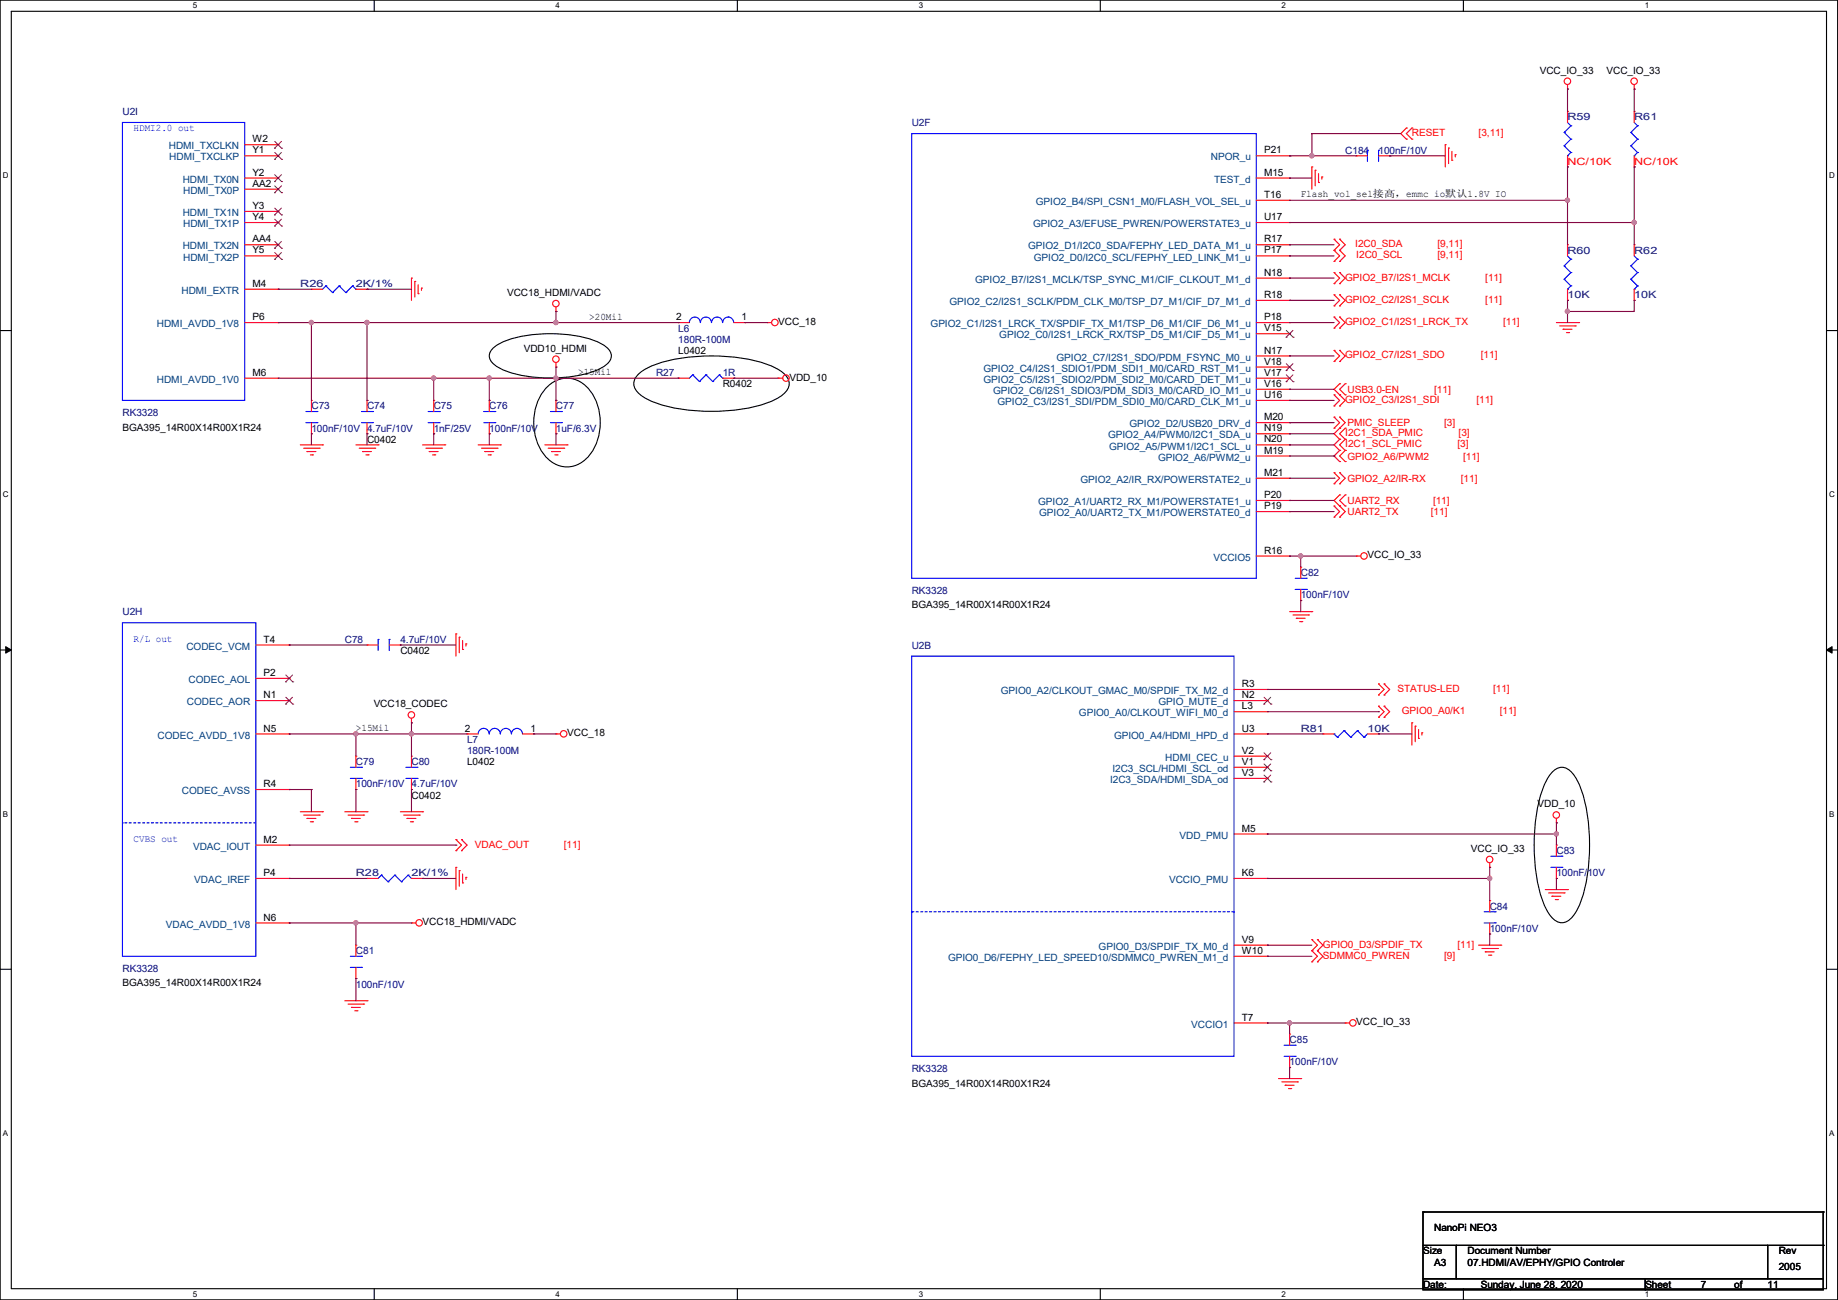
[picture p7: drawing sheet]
<svg xmlns="http://www.w3.org/2000/svg" width="420mm" height="297mm" viewBox="0 0 420 297" stroke-linecap="round" stroke-linejoin="round" font-family="sans-serif">
<path d="M0 0h419.9v297h-419.9zM2.6 2.6h414.8v291.8h-414.8z" fill="none" stroke="#000" stroke-width=".25"/>
<g fill="#fff">
<path d="M44 .3h1v2h-1z"/>
<path d="M44 294.7h1v2h-1z"/>
</g>
<path d="M85.5 0v2.6M85.5 294.4v2.6" fill="none" stroke="#000" stroke-width=".25"/>
<g fill="#fff">
<path d="M127 .3h.9v2h-.9z"/>
<path d="M127 294.7h.9v2h-.9z"/>
</g>
<path d="M168.5 0v2.6M168.5 294.4v2.6" fill="none" stroke="#000" stroke-width=".25"/>
<g fill="#fff">
<path d="M209.9 .3h1v2h-1z"/>
<path d="M209.9 294.7h1v2h-1z"/>
</g>
<path d="M251.4 0v2.6M251.4 294.4v2.6" fill="none" stroke="#000" stroke-width=".25"/>
<g fill="#fff">
<path d="M292.9 .3h.9v2h-.9z"/>
<path d="M292.9 294.7h.9v2h-.9z"/>
</g>
<path d="M334.4 0v2.6M334.4 294.4v2.6" fill="none" stroke="#000" stroke-width=".25"/>
<g fill="#fff">
<path d="M375.8 .3h1v2h-1z"/>
<path d="M375.8 294.7h1v2h-1z"/>
<path d="M.7 39h1.2v2h-1.2z"/>
<path d="M418 39h1.3v2h-1.3z"/>
<path d="M.7 112h1.2v2h-1.2z"/>
<path d="M418 112h1.3v2h-1.3z"/>
</g>
<path d="M0 75.5h2.6M417.4 75.5h2.5" fill="none" stroke="#000" stroke-width=".25"/>
<g fill="#fff">
<path d="M.7 185h1.2v1.9h-1.2z"/>
<path d="M418 185h1.2v1.9h-1.2z"/>
</g>
<path d="M0 148.5h2.6M417.4 148.5h2.5" fill="none" stroke="#000" stroke-width=".25"/>
<path d="M1.3 147.7l1.3 .8-1.3 .7zM417.4 148.5l1.2-.8v1.5z" fill="#000" stroke="#000" stroke-width=".23"/>
<g fill="#fff">
<path d="M.7 257.9h1.2v2h-1.2z"/>
<path d="M418 257.9h1.2v2h-1.2z"/>
</g>
<g fill="none" stroke="#000" stroke-width=".25">
<path d="M112.7 79.5a17.6 17.6 0 0 1 9.6-3.1 29.7 29.7 0 0 1 14.9 2 4 4 0 0 1 2.5 2.9 3.5 3.5 0 0 1-2.5 2.9 31.7 31.7 0 0 1-19.4 1.3 9.9 9.9 0 0 1-5.6-3 2.16 2.16 0 0 1 .5-3zM124.9 88.5a6.3 6.3 0 0 1 10 .9 12.5 12.5 0 0 1-.7 15.2 6.3 6.3 0 0 1-10-.9 12.5 12.5 0 0 1 .7-15.2zM145.9 85.5a20 20 0 0 1 10.7-3.8 41.7 41.7 0 0 1 19.8 2 6.9 6.9 0 0 1 3.8 3.2 3.1 3.1 0 0 1-1.7 3.5 25.3 25.3 0 0 1-11.8 3.4 39.8 39.8 0 0 1-18-2.2 6.9 6.9 0 0 1-3.8-3.2 2.75 2.75 0 0 1 1-2.9zM354.8 176.3a2.72 2.72 0 0 1 4.2 0 19.9 19.9 0 0 1 3.9 10.8 41.7 41.7 0 0 1-2 19.8 6.9 6.9 0 0 1-3.3 3.8 3.1 3.1 0 0 1-3.5-1.7 25.3 25.3 0 0 1-3.4-11.9 39.8 39.8 0 0 1 2.2-17.9l1.2-2.1zM0 221.4h2.6M417.4 221.4h2.5M325.2 276.9h.1M325.2 276.9v7.6M325.2 276.9h91.4M416.6 276.9h.1M416.6 276.9v7.6M325.2 284.5h7.6v7.6h-7.6z"/>
<path d="M325.2 292.1h50.8v2.6h-50.8zM332.8 284.5h71.1v7.6h-71.1zM376 292.1h40.6v2.6h-40.6zM403.9 284.5h12.7v7.6h-12.7zM416.6 284.5h.1"/>
</g>
<g fill="none" stroke="#f00" stroke-width=".25">
<path d="M358.2 19.3v1.1M373.4 19.3v1.1M55.9 33.1h7.6M55.9 35.6h7.6M63.5 33.1h.1M63.5 35.6h.1M287.1 35.6h7.6M294.7 35.6h.1M299.8 38.1h.1M299.8 38.1v5.1M300.5 38.9h.1M300.5 38.9v3.6"/>
<path d="M301.3 39.7v2M309.9 35.6h.1M309.9 35.6h2.6M315 35.6h2.5M317.5 35.6h.1M321.4 29.3h.1M321.4 31.8h.1M321.4 29.3l-1.3 1.2 1.3 1.3M322.6 31.8h.1M322.6 29.3h.1M322.6 29.3l-1.2 1.2 1.2 1.3M330.2 33.1h.1"/>
<path d="M330.2 33.1v5M331 33.8h.1M331 33.8v3.6M331.8 36.6h.1M331.8 34.6v2M332.5 35.3h.1M332.5 35.3v.6M358.2 20.4h.1M358.2 25.4h.1M358.2 38.1h.1M358.2 25.4v2.6M358.2 35.6v2.5"/>
<path d="M373.4 20.4h.1M373.4 25.4h.1M373.4 38.1h.1M373.4 25.4v2.6M373.4 35.6v2.5M55.9 40.7h7.6M55.9 43.2h7.6M55.9 48.3h7.6M55.9 50.8h7.6M55.9 55.9h7.6M55.9 58.5h7.6M63.5 40.7h.1"/>
<path d="M63.5 43.2h.1M63.5 48.3h.1M63.5 50.8h.1M63.5 55.9h.1M63.5 58.5h.1M287.1 40.7h7.6M287.1 50.8h7.6M287.1 55.9h7.6M287.1 58.5h7.6M287.1 45.8h7.6M294.7 55.9h.1M294.7 58.5h.1"/>
<path d="M294.7 50.8h.1M294.7 45.8h.1M294.7 40.7h.1M301.3 41.7h.1M302 40.4h.1M302 40.4v.5M304.8 59.7h.1M304.8 57.2h.1M304.8 54.7h.1M304.8 57.2l1.3 1.3-1.3 1.2M304.8 54.7l1.3 1.2-1.3 1.3M306.1 59.7h.1"/>
<path d="M306.1 57.2h.1M306.1 54.7h.1M306.1 57.2l1.3 1.3-1.3 1.2M306.1 54.7l1.3 1.2-1.3 1.3M358.2 55.9h.1M358.2 55.9v2.6M373.4 55.9h.1M373.4 55.9v2.6M55.9 73.7h7.6M55.9 66.1h7.6M63.5 66.1h.1M63.5 73.7h.1"/>
<path d="M71.2 66.1h.1M71.2 66.1h2.5M81.3 66.1h2.6M83.9 66.1h.1M94 63.5h.1M94 63.5v5.1M94.8 64.3h.1M94.8 64.3v3.6M95.5 67.1h.1M95.5 65.1v2M96.3 65.8h.1M96.3 65.8v.5"/>
<path d="M127 71.2h.1M127 70.1v1.1M155 73.7h.1M155 73.7h2.5M167.7 73.7h2.5M170.2 73.7h.1M175.3 73.7h.1M175.3 73.7h1M287.1 73.7h7.6M287.1 68.6h7.6M287.1 76.2h7.6M287.1 63.5h7.6"/>
<path d="M294.7 68.6h.1M294.7 76.2h.1M294.7 73.7h.1M294.7 63.5h.1M304.8 64.8h.1M304.8 62.3h.1M304.8 69.9h.1M304.8 67.4h.1M304.8 75h.1M304.8 72.4h.1M304.8 62.3l1.3 1.2-1.3 1.3M304.8 67.4l1.3 1.2-1.3 1.3"/>
<path d="M304.8 72.4l1.3 1.3-1.3 1.3M306.1 64.8h.1M306.1 62.3h.1M306.1 69.9h.1M306.1 67.4h.1M306.1 75h.1M306.1 72.4h.1M306.1 62.3l1.3 1.2-1.3 1.3M306.1 67.4l1.3 1.2-1.3 1.3M306.1 72.4l1.3 1.3-1.3 1.3M355.6 73.7h5.1M356.4 74.5h3.6"/>
<path d="M357.2 75.2h.1M357.2 75.2h2M357.9 76h.5M358.2 68.6h.1M358.2 66.1v2.5M358.4 76h.1M360 74.5h.1M360.7 73.7h.1M373.4 68.6h.1M373.4 66.1v2.5M55.9 86.4h7.6M63.5 86.4h.1"/>
<path d="M71.2 99.1h.1M71.2 91.5h.1M71.2 91.5v2.5M71.2 96.6v2.5M83.9 99.1h.1M83.9 91.5h.1M83.9 91.5v2.5M83.9 96.6v2.5M99.1 99.1h.1M99.1 91.5h.1M99.1 91.5v2.5M99.1 96.6v2.5"/>
<path d="M111.8 99.1h.1M111.8 91.5h.1M111.8 91.5v2.5M111.8 96.6v2.5M127 83.9h.1M127 99.1h.1M127 91.5h.1M127 82.8v1.1M127 91.5v2.5M127 96.6v2.5M155 86.4h.1M155 86.4h2.5"/>
<path d="M165.1 86.4h2.6M167.7 86.4h.1M177.8 86.4h.1M177.8 86.4h1.1M287.1 86.4h7.6M287.1 96.6h7.6M287.1 91.5h7.6M287.1 88.9h7.6M287.1 83.9h7.6M287.1 81.3h7.6M287.1 99.1h7.6M294.7 96.6h.1"/>
<path d="M294.7 91.5h.1M294.7 88.9h.1M294.7 86.4h.1M294.7 83.9h.1M294.7 81.3h.1M294.7 99.1h.1M304.8 97.8h.1M304.8 95.3h.1M304.8 82.6h.1M304.8 80.1h.1M304.8 92.8h.1M304.8 90.2h.1"/>
<path d="M304.8 95.3l1.3 1.3-1.3 1.2M304.8 80.1l1.3 1.2-1.3 1.3M304.8 90.2l1.3 1.3-1.3 1.3M306.1 97.8h.1M306.1 95.3h.1M306.1 82.6h.1M306.1 80.1h.1M306.1 92.8h.1M306.1 90.2h.1M306.1 87.7h.1M306.1 95.3l1.3 1.3-2.6 2.5 1.3 1.3M306.1 80.1l1.3 1.2-1.3 1.3"/>
<path d="M306.1 87.7l-1.3 1.2 2.6 2.6-1.3 1.3M307.4 97.8h.1M307.4 90.2h.1M307.4 87.7h.1M307.4 97.8l-1.3 1.3 1.3 1.3M307.4 87.7l-1.3 1.2 1.3 1.3M68.6 101.6h5.1M69.4 102.4h3.5M70.1 103.2h.1M70.1 103.2h2.1M70.9 103.9h.5M71.4 103.9h.1"/>
<path d="M72.9 102.4h.1M73.7 101.6h.1M81.3 101.6h5.1M82.1 102.4h3.5M82.8 103.2h.1M82.8 103.2h2.1M83.6 103.9h.5M84.1 103.9h.1M85.6 102.4h.1M86.4 101.6h.1M96.6 101.6h5M97.3 102.4h3.6"/>
<path d="M98.1 103.2h.1M98.1 103.2h2M98.8 103.9h.6M99.4 103.9h.1M100.9 102.4h.1M101.6 101.6h.1M109.3 101.6h5M110 102.4h3.6M110.8 103.2h.1M110.8 103.2h2M111.5 103.9h.6M112.1 103.9h.1"/>
<path d="M113.6 102.4h.1M114.3 101.6h.1M124.5 101.6h5.1M125.3 102.4h3.5M126 103.2h.1M126 103.2h2.1M126.8 103.9h.5M127.3 103.9h.1M128.8 102.4h.1M129.6 101.6h.1M287.1 101.6h7.6M287.1 104.2h7.6"/>
<path d="M287.1 109.3h7.6M287.1 114.3h7.6M287.1 116.9h7.6M294.7 104.2h.1M294.7 101.6h.1M294.7 109.3h.1M294.7 114.3h.1M294.7 116.9h.1M304.8 118.2h.1M304.8 115.6h.1M304.8 110.5h.1M304.8 108h.1"/>
<path d="M304.8 115.6l1.3 1.3-1.3 1.3M304.8 108l1.3 1.3-1.3 1.2M306.1 100.4h.1M306.1 102.9h.1M306.1 113.1h.1M306.1 115.6h.1M306.1 118.2h.1M306.1 110.5h.1M306.1 108h.1M306.1 105.5h.1M306.1 100.4l-1.3 1.2 1.3 1.3M306.1 113.1l-1.3 1.2 2.6 2.6-1.3 1.3"/>
<path d="M306.1 108l1.3 1.3-1.3 1.2M306.1 102.9l-1.3 1.3 1.3 1.3M307.4 102.9h.1M307.4 100.4h.1M307.4 115.6h.1M307.4 113.1h.1M307.4 105.5h.1M307.4 100.4l-1.3 1.2 1.3 1.3M307.4 113.1l-1.3 1.2 1.3 1.3M307.4 102.9l-1.3 1.3 1.3 1.3M287.1 127h7.6M294.7 127h.1"/>
<path d="M294.7 139.7h5.1M297.2 137.2h.1M297.2 129.6h.1M297.2 129.6v2.5M297.2 134.7v2.5M299.8 139.7h.1M309.9 127h.1M309.9 127h1M58.5 147.4h7.6M58.5 155h7.6M66.1 147.4h.1M66.1 155h.1"/>
<path d="M83.9 147.4h.1M83.9 147.4h2.5M88.9 147.4h2.6M91.5 147.4h.1M104.2 144.8h.1M104.2 144.8v5.1M104.9 145.6h.1M104.9 145.6v3.5M105.7 148.4h.1M105.7 146.3v2.1M106.5 147.1h.1M106.5 147.1v.5"/>
<path d="M282 157.5h7.6M289.6 157.5h.1M295.4 140.5h3.6M296.2 141.3h.1M296.2 141.3h2M297 142h.5M297.5 142h.1M299 140.5h.1M315 158.8h.1M315 156.3h.1M315 156.3l1.3 1.2-1.3 1.3M316.3 158.8h.1"/>
<path d="M316.3 156.3h.1M316.3 156.3l1.2 1.2-1.2 1.3M58.5 167.7h7.6M58.5 160.1h7.6M66.1 160.1h.1M66.1 167.7h.1M81.3 172.8h.1M81.3 172.8v2.5M81.3 177.8v2.6M94 165.1h.1M94 172.8h.1M94 164.1v1"/>
<path d="M94 172.8v2.5M94 177.8v2.6M106.7 167.7h.1M106.7 167.7h2.6M119.4 167.7h2.6M122 167.7h.1M127 167.7h.1M127 167.7h1.1M282 167.7h7.6M282 160.1h7.6M282 162.6h7.6M282 172.8h7.6"/>
<path d="M282 175.3h7.6M282 177.8h7.6M289.6 160.1h.1M289.6 162.6h.1M289.6 167.7h.1M289.6 172.8h.1M289.6 175.3h.1M289.6 177.8h.1M302.3 167.7h.1M302.3 167.7h2.5M312.5 167.7h2.5M315 161.3h.1"/>
<path d="M315 163.9h.1M315 167.7h.1M315 161.3l1.3 1.3-1.3 1.3M316.3 161.3h.1M316.3 163.9h.1M316.3 161.3l1.2 1.3-1.2 1.3M322.6 165.1h.1M322.6 165.1v5.1M323.4 165.9h.1M323.4 165.9v3.6M324.1 168.7h.1M324.1 166.7v2"/>
<path d="M324.9 167.4h.1M324.9 167.4v.5M58.5 180.4h7.6M58.5 193.1h7.6M66.1 180.4h.1M66.1 193.1h.1M68.6 185.5h5.1M69.4 186.2h3.5M70.1 187h.1M70.1 187h2.1M70.9 187.7h.5M71.4 187.7h.1"/>
<path d="M72.9 186.2h.1M73.7 185.5h.1M78.8 185.5h5.1M79.5 186.2h3.6M80.3 187h.1M80.3 187h2M81.1 187.7h.5M81.3 180.4h.1M81.6 187.7h.1M83.1 186.2h.1M83.9 185.5h.1M91.5 185.5h5.1"/>
<path d="M92.2 186.2h3.6M93 187h.1M93 187h2M93.8 187.7h.5M94 180.4h.1M94.3 187.7h.1M95.8 186.2h.1M96.6 185.5h.1M104.2 198.2h.1M104.2 194.4h.1M104.2 191.8h.1M104.2 198.2v5"/>
<path d="M104.2 191.8l1.3 1.3-1.3 1.3M104.9 198.9h.1M104.9 198.9v3.6M105.5 194.4h.1M105.5 191.8h.1M105.5 191.8l1.2 1.3-1.2 1.3M105.7 199.7v2M282 190.5h7.6M289.6 190.5h.1M340.4 198.2h.1M340.4 197.1v1.1M355.6 188h.1"/>
<path d="M355.6 193.1h.1M355.6 187v1M355.6 193.1v2.5M355.6 198.2v2.5M58.5 210.9h7.6M58.5 200.7h7.6M66.1 200.7h.1M66.1 210.9h.1M81.3 215.9h.1M81.3 215.9v2.6M83.9 200.7h.1M83.9 200.7h2.5"/>
<path d="M94 210.9h.1M94 210.9h1M94 200.7h2.6M96.6 200.7h.1M105.7 201.7h.1M106.5 200.4h.1M106.5 200.4v.6M282 215.9h7.6M282 200.7h7.6M282 218.5h7.6M289.6 200.7h.1M289.6 215.9h.1"/>
<path d="M289.6 218.5h.1M299.8 219.8h.1M299.8 217.2h.1M299.8 214.7h.1M299.8 217.2l1.2 1.3-1.2 1.3M299.8 214.7l1.2 1.2-1.2 1.3M301 219.8h.1M301 217.2h.1M301 214.7h.1M301 217.2l1.3 1.3-1.3 1.3M301 214.7l1.3 1.2-1.3 1.3M337.9 215.9h5"/>
<path d="M338.6 216.7h3.6M339.4 217.5h.1M339.4 217.5h2M340.1 218.2h.6M340.4 213.4h.1M340.4 205.8h.1M340.4 205.8v2.5M340.4 210.9v2.5M340.7 218.2h.1M342.2 216.7h.1M342.9 215.9h.1M353.1 203.2h5.1"/>
<path d="M353.9 204h3.5M354.6 204.8h.1M354.6 204.8h2.1M355.4 205.5h.5M355.6 200.7h.1M355.9 205.5h.1M357.4 204h.1M358.2 203.2h.1M78.8 228.6h5.1M79.5 229.4h3.6M80.3 230.2h.1M80.3 230.2h2"/>
<path d="M81.1 230.9h.5M81.3 223.6h.1M81.3 221v2.6M81.6 230.9h.1M83.1 229.4h.1M83.9 228.6h.1M282 233.7h7.6M289.6 233.7h.1M294.7 236.3h.1M294.7 236.3v2.5M307.4 233.7h.1M307.4 233.7h1"/>
<path d="M292.1 246.4h5.1M292.9 247.2h3.6M293.7 247.9h.1M293.7 247.9h2M294.4 248.7h.5M294.7 243.9h.1M294.7 241.3v2.6M294.9 248.7h.1M296.5 247.2h.1M297.2 246.4h.1"/>
<circle cx="358.2" cy="18.6" r=".74"/>
<circle cx="373.4" cy="18.6" r=".74"/>
<circle cx="127" cy="69.4" r=".74"/>
<circle cx="177.1" cy="73.7" r=".74"/>
<circle cx="127" cy="82.1" r=".74"/>
<circle cx="179.6" cy="86.4" r=".74"/>
<circle cx="311.7" cy="127" r=".74"/>
<circle cx="94" cy="163.3" r=".74"/>
<circle cx="128.8" cy="167.7" r=".74"/>
<circle cx="340.4" cy="196.4" r=".74"/>
<circle cx="355.6" cy="186.2" r=".74"/>
<circle cx="95.8" cy="210.8" r=".74"/>
<circle cx="309.1" cy="233.7" r=".74"/>
</g>
<g fill="none" stroke="#00f" stroke-width=".25">
<path d="M28 28h27.9v63.5h-27.9zM208.3 30.5h78.8v101.6h-78.8zM312.5 34.3h.1M312.5 34.3v2.6M315 34.3h.1M315 34.3v2.6M357.4 30.3h.1M357.4 33.3h.1M357.4 30.3l1.5 1.5M357.4 33.3l1.5 1.5M358.2 35.6h.1M358.2 28l.7 .7"/>
<path d="M358.9 28.7h.1M358.9 31.8h.1M358.9 34.8h.1M358.9 28.7l-1.5 1.6M358.9 31.8l-1.5 1.5M358.9 34.8l-.7 .8M372.7 30.3h.1M372.7 33.3h.1M372.7 30.3l1.5 1.5M372.7 33.3l1.5 1.5M373.4 35.6h.1M373.4 28l.8 .7"/>
<path d="M374.2 28.7h.1M374.2 31.8h.1M374.2 34.8h.1M374.2 28.7l-1.5 1.6M374.2 31.8l-1.5 1.5M374.2 34.8l-.8 .8M358.2 58.5l.7 .7M358.9 59.2h.1M358.9 59.2l-1.5 1.5M373.4 58.5l.8 .7M374.2 59.2h.1M374.2 59.2l-1.5 1.5"/>
<path d="M74.5 65.3h.1M74.5 65.3l-.8 .8M74.5 65.3l1.5 1.5M76 66.8h.1M77.5 65.3h.1M77.5 65.3l-1.5 1.5M77.5 65.3l1.5 1.5M79 66.8h.1M80.6 65.3h.1M80.6 65.3l-1.6 1.5M80.6 65.3l.7 .8M81.3 66.1h.1"/>
<path d="M157.5 73.7a1.25 1.25 0 0 1 1.3-1.3 1.25 1.25 0 0 1 1.2 1.3M160.1 73.7a1.27 1.27 0 0 1 1.2-1.3 1.27 1.27 0 0 1 1.3 1.3 1.25 1.25 0 0 1 1.3-1.3 1.25 1.25 0 0 1 1.2 1.3M165.1 73.7a1.25 1.25 0 0 1 1.3-1.3 1.25 1.25 0 0 1 1.2 1.3M357.4 60.7h.1M357.4 63.8h.1M357.4 60.7l1.5 1.6M357.4 63.8l1.5 1.5M358.2 66.1h.1M358.9 62.3h.1M358.9 65.3h.1M358.9 62.3l-1.5 1.5M358.9 65.3l-.7 .8"/>
<path d="M372.7 60.7h.1M372.7 63.8h.1M372.7 60.7l1.5 1.6M372.7 63.8l1.5 1.5M373.4 66.1h.1M374.2 62.3h.1M374.2 65.3h.1M374.2 62.3l-1.5 1.5M374.2 65.3l-.8 .8M69.9 96.6h2.5M69.9 94h2.5M72.4 96.6h.1"/>
<path d="M72.4 94h.1M82.6 96.6h2.5M82.6 94h2.5M85.1 96.6h.1M85.1 94h.1M97.8 96.6h2.6M97.8 94h2.6M100.4 96.6h.1M100.4 94h.1M110.5 96.6h2.6M110.5 94h2.6M113.1 96.6h.1"/>
<path d="M113.1 94h.1M125.8 96.6h2.5M125.8 94h2.5M128.3 96.6h.1M128.3 94h.1M158.3 85.6h.1M158.3 85.6l-.8 .8M158.3 85.6l1.5 1.6M159.8 87.2h.1M161.3 85.6h.1M161.3 85.6l-1.5 1.6M161.3 85.6l1.6 1.6"/>
<path d="M162.9 87.2h.1M164.4 85.6h.1M164.4 85.6l-1.5 1.6M164.4 85.6l.7 .8M165.1 86.4h.1M296 134.7h2.5M296 132.1h2.5M298.5 134.7h.1M298.5 132.1h.1M28 142.3h30.5v76.2h-30.5zM86.4 146.1h.1M86.4 146.1v2.5"/>
<path d="M88.9 146.1h.1M88.9 146.1v2.5M208.3 149.9h73.7v91.4h-73.7zM80.1 177.8h2.5M80.1 175.3h2.5M82.6 177.8h.1M82.6 175.3h.1M92.8 177.8h2.5M92.8 175.3h2.5M95.3 177.8h.1M95.3 175.3h.1M109.3 167.7a1.25 1.25 0 0 1 1.2-1.3 1.25 1.25 0 0 1 1.3 1.3"/>
<path d="M111.8 167.7a1.25 1.25 0 0 1 1.3-1.3 1.25 1.25 0 0 1 1.2 1.3M114.3 167.7a1.25 1.25 0 0 1 1.3-1.3 1.25 1.25 0 0 1 1.2 1.3M116.9 167.7a1.25 1.25 0 0 1 1.2-1.3 1.25 1.25 0 0 1 1.3 1.3M304.8 167.7h.1M304.8 167.7l.8 .7M305.6 168.4h.1M307.1 166.9h.1M307.1 166.9l1.6 1.5M307.1 166.9l-1.5 1.5M308.7 168.4h.1M310.2 166.9h.1M310.2 166.9l1.5 1.5"/>
<path d="M310.2 166.9l-1.5 1.5M311.7 168.4h.1M312.5 167.7l-.8 .7M87.2 199.9h.1M87.2 199.9l-.8 .8M87.2 199.9l1.5 1.6M90.2 199.9h.1M90.2 199.9l-1.5 1.6M90.2 199.9l1.5 1.6M93.3 199.9h.1M93.3 199.9l-1.6 1.6M93.3 199.9l.7 .8"/>
<path d="M354.4 198.2h2.5M354.4 195.6h2.5M356.9 198.2h.1M356.9 195.6h.1M80.1 218.5h2.5M82.6 218.5h.1M88.7 201.5h.1M91.7 201.5h.1M94 200.7h.1M339.1 210.9h2.6M339.1 208.3h2.6M341.7 210.9h.1"/>
<path d="M341.7 208.3h.1M80.1 221h2.5M82.6 221h.1M293.4 238.8h2.6M296 238.8h.1M293.4 241.3h2.6M296 241.3h.1"/>
</g>
<g fill="none" stroke="#7f3f00" stroke-width=".23">
<path d="M62.7 33.9h.1M62.7 36.4h.1M62.8 32.3l1.5 1.6M62.8 34.8l1.5 1.6M62.8 39.9l1.5 1.6M64.3 32.3l-1.6 1.6M64.3 34.8l-1.6 1.6M64.3 39.9l-1.6 1.6M64.3 33.9h.1M64.3 36.4h.1M62.7 41.5h.1M62.7 44h.1"/>
<path d="M62.7 49.1h.1M62.7 51.6h.1M62.7 56.7h.1M62.7 59.3h.1M62.8 42.5l1.5 1.5M62.8 47.5l1.5 1.6M62.8 50.1l1.5 1.5M62.8 55.2l1.5 1.5M62.8 57.7l1.5 1.6M64.3 42.5l-1.6 1.5M64.3 47.5l-1.6 1.6M64.3 50.1l-1.6 1.5"/>
<path d="M64.3 55.2l-1.6 1.5M64.3 57.7l-1.6 1.6M64.3 41.5h.1M64.3 44h.1M64.3 49.1h.1M64.3 51.6h.1M64.3 56.7h.1M64.3 59.3h.1M293.9 77h.1M293.9 75.5l1.6 1.5M295.4 75.5l-1.5 1.5M295.5 77h.1"/>
<path d="M293.9 87.2h.1M293.9 84.7h.1M293.9 85.6l1.6 1.6M293.9 83.1l1.6 1.6M295.4 85.6l-1.5 1.6M295.4 83.1l-1.5 1.6M295.5 87.2h.1M295.5 84.7h.1M65.3 155.8h.1M65.3 154.2l1.6 1.6M65.3 159.3l1.6 1.6M66.8 154.2l-1.5 1.6"/>
<path d="M66.8 159.3l-1.5 1.6M66.9 155.8h.1M288.8 159.3l1.6 1.6M290.4 159.3l-1.6 1.6M65.3 160.9h.1M66.9 160.9h.1M288.8 160.9h.1M288.8 173.6h.1M288.8 176.1h.1M288.8 178.6h.1M288.8 172l1.6 1.6M288.8 174.5l1.6 1.6"/>
<path d="M288.8 177.1l1.6 1.5M290.4 172l-1.6 1.6M290.4 174.5l-1.6 1.6M290.4 177.1l-1.6 1.5M290.4 160.9h.1M290.4 173.6h.1M290.4 176.1h.1M290.4 178.6h.1"/>
</g>
<path d="M28 188h.1M58.5 188h-30.5M208.3 208.3h.1M282 208.3h-73.7" fill="none" stroke="#00f" stroke-width=".25" stroke-dasharray=".5 .5"/>
<g fill="none" stroke="#7f003f" stroke-width=".25">
<path d="M294.7 35.6h.1M294.7 35.6h15.2M299.8 30.5h.1M299.8 35.6h.1M299.8 30.5h20.3M299.8 30.5v5.1M317.5 35.6h.1M317.5 35.6h12.7M358.2 20.4h.1M358.2 38.1h.1M358.2 20.4v5M358.2 38.1v17.8"/>
<path d="M373.4 20.4h.1M373.4 38.1h.1M373.4 20.4v5M373.4 38.1v17.8M294.7 40.7h.1M294.7 58.5h.1M294.7 55.9h.1M294.7 40.7h5.1M294.7 45.8h63.5M294.7 50.8h78.7M294.7 58.5h10.1M294.7 55.9h10.1"/>
<path d="M358.2 45.8h.1M373.4 50.8h.1M63.5 73.7h.1M63.5 66.1h.1M63.5 73.7h91.5M63.5 66.1h7.7M71.2 73.7h.1M71.2 73.7v17.8M83.9 66.1h.1M83.9 73.7h.1M83.9 73.7v17.8M83.9 66.1h10.1"/>
<path d="M127 71.2h.1M127 71.2v2.5M155 73.7h.1M170.2 73.7h.1M170.2 73.7h5.1M294.7 68.6h.1M294.7 63.5h.1M294.7 73.7h.1M294.7 73.7h10.1M294.7 68.6h10.1M294.7 63.5h10.1M358.2 68.6h.1"/>
<path d="M358.2 71.2h.1M358.2 68.6v5.1M373.4 68.6h.1M373.4 68.6v2.6h-15.2M63.5 86.4h91.5M71.2 99.1h.1M71.2 99.1v2.5M83.9 91.5h.1M83.9 99.1h.1M83.9 99.1v2.5M99.1 99.1h.1M99.1 86.4h.1"/>
<path d="M99.1 86.4v5.1M99.1 99.1v2.5M111.8 99.1h.1M111.8 86.4h.1M111.8 91.5h.1M111.8 86.4v5.1M111.8 99.1v2.5M127 83.9h.1M127 99.1h.1M127 86.4h.1M127 91.5h.1M127 83.9v7.6"/>
<path d="M127 99.1v2.5M155 86.4h.1M167.7 86.4h.1M167.7 86.4h10.1M294.7 99.1h.1M294.7 96.6h.1M294.7 81.3h.1M294.7 88.9h.1M294.7 91.5h.1M294.7 99.1h10.1M294.7 96.6h10.1M294.7 81.3h10.1"/>
<path d="M294.7 88.9h10.1M294.7 91.5h10.1M294.7 101.6h.1M294.7 114.3h.1M294.7 116.9h.1M294.7 101.6h10.1M294.7 114.3h10.1M294.7 116.9h10.1M294.7 109.3h10.1M294.7 104.2h10.1M304.8 109.3h.1M304.8 104.2h.1"/>
<path d="M294.7 127h.1M294.7 127h15.2M297.2 137.2h.1M297.2 127h.1M297.2 127v2.6M297.2 137.2v2.5M66.1 147.4h.1M66.1 147.4h17.8M91.5 147.4h.1M91.5 147.4h12.7M289.6 157.5h25.4M315 157.5h.1"/>
<path d="M66.1 167.7h.1M66.1 167.7h40.6M81.3 167.7h.1M81.3 167.7v5.1M94 167.7h.1M94 165.1h.1M94 165.1v7.7M122 167.7h.1M122 167.7h5M289.6 167.7h.1M289.6 167.7h12.7M289.6 162.6h25.4"/>
<path d="M315 167.7h.1M315 162.6h.1M315 167.7h7.6M66.1 180.4h.1M66.1 180.4h5.1M66.1 193.1h38.1M71.2 180.4h.1M71.2 180.4v5.1M81.3 180.4h.1M81.3 180.4v5.1M94 180.4h.1M94 180.4v5.1"/>
<path d="M104.2 193.1h.1M289.6 190.5h.1M289.6 190.5h66M340.4 198.2h.1M340.4 198.2v7.6M355.6 190.5h.1M355.6 188h.1M355.6 188v5.1M66.1 200.7h.1M66.1 210.9h.1M66.1 200.7h17.8M66.1 210.9h27.9"/>
<path d="M81.3 210.9h.1M81.3 210.9v5M96.6 200.7h.1M96.6 200.7h7.6M289.6 200.7h.1M289.6 218.5h.1M289.6 215.9h.1M289.6 200.7h50.8M289.6 218.5h10.2M289.6 215.9h10.2M340.4 200.7h.1M340.4 213.4h.1"/>
<path d="M340.4 213.4v2.5M355.6 200.7h.1M355.6 200.7v2.5M81.3 223.6h.1M81.3 223.6v5M289.6 233.7h.1M289.6 233.7h17.8M294.7 233.7h.1M294.7 233.7v2.6M294.7 243.9h.1M294.7 243.9v2.5"/>
</g>
<g fill="#f0f" stroke="#f0f" stroke-width=".25">
<circle cx="127" cy="86.4" r=".49"/>
<circle cx="99.1" cy="86.4" r=".49"/>
<circle cx="111.8" cy="86.4" r=".49"/>
<circle cx="71.1" cy="73.7" r=".49"/>
<circle cx="127" cy="73.7" r=".49"/>
<circle cx="83.8" cy="73.7" r=".49"/>
<circle cx="81.3" cy="167.7" r=".49"/>
<circle cx="94" cy="167.7" r=".49"/>
<circle cx="81.3" cy="210.8" r=".49"/>
<circle cx="297.2" cy="127" r=".49"/>
<circle cx="299.7" cy="35.6" r=".49"/>
<circle cx="355.6" cy="190.5" r=".49"/>
<circle cx="340.4" cy="200.7" r=".49"/>
<circle cx="294.7" cy="233.7" r=".49"/>
<circle cx="358.2" cy="45.7" r=".49"/>
<circle cx="373.4" cy="50.8" r=".49"/>
<circle cx="358.2" cy="71.1" r=".49"/>
</g>
<g font-size="2.3">
<text x="351.8" y="16.8">VCC_IO_33</text>
<text x="367.1" y="16.8">VCC_IO_33</text>
<text x="57.7" y="32.5">W2</text>
<text x="57.7" y="35.1">Y1</text>
<text x="288.8" y="35.1">P21</text>
<text x="57.7" y="40.1">Y2</text>
<text x="288.8" y="40.1">M15</text>
<text x="57.7" y="42.7">AA2</text>
<text x="57.7" y="47.8">Y3</text>
<text x="288.8" y="45.2">T16</text>
<text x="297.2" y="45.1">Flash_vol_sel接高，emmc io默认1.8V IO</text>
<text x="57.7" y="50.3">Y4</text>
<text x="288.8" y="50.3">U17</text>
<text x="57.7" y="55.4">AA4</text>
<text x="57.7" y="57.9">Y5</text>
<text x="288.8" y="55.4">R17</text>
<text x="288.8" y="57.9">P17</text>
<text x="57.7" y="65.5">M4</text>
<text x="288.8" y="63">N18</text>
<text x="115.9" y="67.6">VCC18_HDMI/VADC</text>
<text x="288.8" y="68.1">R18</text>
<text x="57.7" y="73.2">P6</text>
<text x="134.7" y="73">&gt;20Mil</text>
<text x="154.5" y="73.2">2</text>
<text x="169.5" y="73.2">1</text>
<text x="177.8" y="74.3">VCC_18</text>
<text x="288.8" y="75.7">V15</text>
<text x="288.8" y="73.2">P18</text>
<text x="119.7" y="80.3">VDD10_HDMI</text>
<text x="155" y="80.9">L0402</text>
<text x="288.8" y="83.3">V18</text>
<text x="288.8" y="80.8">N17</text>
<text x="57.7" y="85.9">M6</text>
<text x="132.1" y="85.7">&gt;15Mil</text>
<text x="165.1" y="88.5">R0402</text>
<text x="180.4" y="87">VDD_10</text>
<text x="288.8" y="88.4">V16</text>
<text x="288.8" y="85.9">V17</text>
<text x="288.8" y="90.9">U16</text>
<text x="28" y="98.4">BGA395_14R00X14R00X1R24</text>
<text x="83.9" y="101.2">C0402</text>
<text x="288.8" y="96">M20</text>
<text x="288.8" y="101.1">N20</text>
<text x="288.8" y="98.6">N19</text>
<text x="288.8" y="103.6">M19</text>
<text x="288.8" y="108.7">M21</text>
<text x="288.8" y="113.8">P20</text>
<text x="288.8" y="116.3">P19</text>
<text x="288.8" y="126.5">R16</text>
<text x="312.5" y="127.6">VCC_IO_33</text>
<text x="208.3" y="139">BGA395_14R00X14R00X1R24</text>
<text x="60.2" y="146.8">T4</text>
<text x="91.5" y="149.4">C0402</text>
<text x="60.2" y="154.4">P2</text>
<text x="60.2" y="159.5">N1</text>
<text x="85.4" y="161.6">VCC18_CODEC</text>
<text x="283.8" y="157">R3</text>
<text x="283.8" y="159.5">N2</text>
<text x="60.2" y="167.1">N5</text>
<text x="81.3" y="167">&gt;15Mil</text>
<text x="106.2" y="167.1">2</text>
<text x="121.2" y="167.1">1</text>
<text x="283.8" y="162.1">L3</text>
<text x="283.8" y="167.1">U3</text>
<text x="129.6" y="168.2">VCC_18</text>
<text x="283.8" y="172.2">V2</text>
<text x="60.2" y="179.8">R4</text>
<text x="106.7" y="174.8">L0402</text>
<text x="283.8" y="174.8">V1</text>
<text x="283.8" y="177.3">V3</text>
<text x="94" y="182.5">C0402</text>
<text x="351.3" y="184.5">VDD_10</text>
<text x="283.8" y="190">M5</text>
<text x="60.2" y="192.5">M2</text>
<text x="336.1" y="194.6">VCC_IO_33</text>
<text x="60.2" y="200.2">P4</text>
<text x="283.8" y="200.2">K6</text>
<text x="60.2" y="210.3">N6</text>
<text x="96.6" y="211.4">VCC18_HDMI/VADC</text>
<text x="283.8" y="215.4">V9</text>
<text x="283.8" y="217.9">W10</text>
<text x="28" y="225.4">BGA395_14R00X14R00X1R24</text>
<text x="283.8" y="233.2">T7</text>
<text x="309.9" y="234.3">VCC_IO_33</text>
<text x="208.3" y="248.2">BGA395_14R00X14R00X1R24</text>
<text x="327.7" y="281.3">NanoPi NEO3</text>
<text x="325.2" y="286.6">Size</text>
<text x="335.3" y="286.6">Document Number</text>
<text x="406.4" y="286.6">Rev</text>
<text x="327.7" y="289.1">A3</text>
<text x="335.3" y="289.1">07.HDMI/AV/EPHY/GPIO Controler</text>
<text x="406.4" y="290.1">2005</text>
<text x="325.2" y="294.2">Date:</text>
<text x="338.4" y="294.2">Sunday, June 28, 2020</text>
<text x="376" y="294.2">Sheet</text>
<text x="388.7" y="294.2">7</text>
<text x="396.3" y="294.2">of</text>
<text x="403.9" y="294.2">11</text>
</g>
<g font-size="2.3" fill="#00007f">
<text x="28" y="26.2">U2I</text>
<text x="208.3" y="28.8">U2F</text>
<text x="358.2" y="27.5">R59</text>
<text x="373.4" y="27.5">R61</text>
<text x="307.4" y="35.1">C184</text>
<text x="315" y="35.1">100nF/10V</text>
<text x="358.2" y="58">R60</text>
<text x="373.4" y="58">R62</text>
<text x="68.6" y="65.6">R26</text>
<text x="81.3" y="65.6">2K/1%</text>
<text x="358.2" y="68.2">10K</text>
<text x="373.4" y="68.2">10K</text>
<text x="155" y="75.8">L6</text>
<text x="155" y="78.3">180R-100M</text>
<text x="149.9" y="85.9">R27</text>
<text x="165.1" y="85.9">1R</text>
<text x="28" y="95.1">RK3328</text>
<text x="71.2" y="93.6">C73</text>
<text x="83.9" y="93.6">C74</text>
<text x="99.1" y="93.6">C75</text>
<text x="111.8" y="93.6">C76</text>
<text x="127" y="93.6">C77</text>
<text x="71.2" y="98.6">100nF/10V</text>
<text x="83.9" y="98.6">4.7uF/10V</text>
<text x="99.1" y="98.6">1nF/25V</text>
<text x="111.8" y="98.6">100nF/10V</text>
<text x="127" y="98.6">1uF/6.3V</text>
<text x="297.2" y="131.7">C82</text>
<text x="208.3" y="135.7">RK3328</text>
<text x="297.2" y="136.7">100nF/10V</text>
<text x="28" y="140.5">U2H</text>
<text x="78.8" y="146.9">C78</text>
<text x="91.5" y="146.9">4.7uF/10V</text>
<text x="208.3" y="148.2">U2B</text>
<text x="297.2" y="167.2">R81</text>
<text x="312.5" y="167.2">10K</text>
<text x="106.7" y="169.8">L7</text>
<text x="106.7" y="172.3">180R-100M</text>
<text x="81.3" y="174.8">C79</text>
<text x="81.3" y="179.9">100nF/10V</text>
<text x="94" y="174.8">C80</text>
<text x="94" y="179.9">4.7uF/10V</text>
<text x="355.6" y="195.2">C83</text>
<text x="81.3" y="200.2">R28</text>
<text x="94" y="200.2">2K/1%</text>
<text x="355.6" y="200.2">100nF/10V</text>
<text x="340.4" y="207.9">C84</text>
<text x="340.4" y="212.9">100nF/10V</text>
<text x="81.3" y="218">C81</text>
<text x="28" y="222.1">RK3328</text>
<text x="81.3" y="225.6">100nF/10V</text>
<text x="294.7" y="238.3">C85</text>
<text x="208.3" y="244.9">RK3328</text>
<text x="294.7" y="243.4">100nF/10V</text>
</g>
<g font-size="2.3" fill="#00f">
<text x="30.5" y="29.8">HDMI2.0 out</text>
<text x="30.5" y="146.7">R/L out</text>
<text x="30.5" y="192.4">CVBS out</text>
</g>
<g font-size="2.3" fill="#003f7f">
<text x="38.6" y="34.1">HDMI_TXCLKN</text>
<text x="38.7" y="36.7">HDMI_TXCLKP</text>
<text x="41.7" y="41.7">HDMI_TX0N</text>
<text x="276.7" y="36.7">NPOR_u</text>
<text x="277.4" y="41.7">TEST_d</text>
<text x="41.9" y="44.3">HDMI_TX0P</text>
<text x="236.7" y="46.8">GPIO2_B4/SPI_CSN1_M0/FLASH_VOL_SEL_u</text>
<text x="41.7" y="49.4">HDMI_TX1N</text>
<text x="41.9" y="51.9">HDMI_TX1P</text>
<text x="236.1" y="51.9">GPIO2_A3/EFUSE_PWREN/POWERSTATE3_u</text>
<text x="41.7" y="57">HDMI_TX2N</text>
<text x="41.9" y="59.5">HDMI_TX2P</text>
<text x="235" y="57">GPIO2_D1/I2C0_SDA/FEPHY_LED_DATA_M1_u</text>
<text x="236.2" y="59.5">GPIO2_D0/I2C0_SCL/FEPHY_LED_LINK_M1_u</text>
<text x="222.8" y="64.6">GPIO2_B7/I2S1_MCLK/TSP_SYNC_M1/CIF_CLKOUT_M1_d</text>
<text x="41.5" y="67.1">HDMI_EXTR</text>
<text x="217" y="69.7">GPIO2_C2/I2S1_SCLK/PDM_CLK_M0/TSP_D7_M1/CIF_D7_M1_d</text>
<text x="35.9" y="74.8">HDMI_AVDD_1V8</text>
<text x="212.6" y="74.8">GPIO2_C1/I2S1_LRCK_TX/SPDIF_TX_M1/TSP_D6_M1/CIF_D6_M1_u</text>
<text x="228.3" y="77.3">GPIO2_C0/I2S1_LRCK_RX/TSP_D5_M1/CIF_D5_M1_u</text>
<text x="241.4" y="82.4">GPIO2_C7/I2S1_SDO/PDM_FSYNC_M0_u</text>
<text x="35.9" y="87.5">HDMI_AVDD_1V0</text>
<text x="224.7" y="87.5">GPIO2_C5/I2S1_SDIO2/PDM_SDI2_M0/CARD_DET_M1_u</text>
<text x="224.7" y="84.9">GPIO2_C4/I2S1_SDIO1/PDM_SDI1_M0/CARD_RST_M1_u</text>
<text x="226.9" y="90">GPIO2_C6/I2S1_SDIO3/PDM_SDI3_M0/CARD_IO_M1_u</text>
<text x="227.9" y="92.5">GPIO2_C3/I2S1_SDI/PDM_SDI0_M0/CARD_CLK_M1_u</text>
<text x="253.2" y="100.2">GPIO2_A4/PWM0/I2C1_SDA_u</text>
<text x="258.1" y="97.6">GPIO2_D2/USB20_DRV_d</text>
<text x="253.5" y="102.7">GPIO2_A5/PWM1/I2C1_SCL_u</text>
<text x="264.6" y="105.2">GPIO2_A6/PWM2_u</text>
<text x="246.9" y="110.3">GPIO2_A2/IR_RX/POWERSTATE2_u</text>
<text x="237.2" y="115.4">GPIO2_A1/UART2_RX_M1/POWERSTATE1_u</text>
<text x="237.5" y="117.9">GPIO2_A0/UART2_TX_M1/POWERSTATE0_d</text>
<text x="277.3" y="128.1">VCCIO5</text>
<text x="42.6" y="148.4">CODEC_VCM</text>
<text x="42.7" y="161.1">CODEC_AOR</text>
<text x="43.1" y="156">CODEC_AOL</text>
<text x="228.7" y="158.6">GPIO0_A2/CLKOUT_GMAC_M0/SPDIF_TX_M2_d</text>
<text x="264.7" y="161.1">GPIO_MUTE_d</text>
<text x="246.6" y="163.7">GPIO0_A0/CLKOUT_WIFI_M0_d</text>
<text x="36" y="168.7">CODEC_AVDD_1V8</text>
<text x="254.6" y="168.7">GPIO0_A4/HDMI_HPD_d</text>
<text x="266.3" y="173.8">HDMI_CEC_u</text>
<text x="253.7" y="178.9">I2C3_SDA/HDMI_SDA_od</text>
<text x="254.2" y="176.4">I2C3_SCL/HDMI_SCL_od</text>
<text x="41.6" y="181.4">CODEC_AVSS</text>
<text x="269.5" y="191.6">VDD_PMU</text>
<text x="44.1" y="194.1">VDAC_IOUT</text>
<text x="44.4" y="201.8">VDAC_IREF</text>
<text x="267.1" y="201.8">VCCIO_PMU</text>
<text x="37.9" y="211.9">VDAC_AVDD_1V8</text>
<text x="216.6" y="219.5">GPIO0_D6/FEPHY_LED_SPEED10/SDMMC0_PWREN_M1_d</text>
<text x="251" y="217">GPIO0_D3/SPDIF_TX_M0_d</text>
<text x="272.2" y="234.8">VCCIO1</text>
</g>
<g font-size="2.3" fill="#f00">
<text x="322.6" y="31.1">RESET</text>
<text x="337.9" y="31.1">[3,11]</text>
<text x="358.2" y="37.7">NC/10K</text>
<text x="373.4" y="37.7">NC/10K</text>
<text x="309.7" y="56.5">I2C0_SDA</text>
<text x="309.9" y="59">I2C0_SCL</text>
<text x="328.5" y="56.5">[9,11]</text>
<text x="328.5" y="59">[9,11]</text>
<text x="307.4" y="64.1">GPIO2_B7/I2S1_MCLK</text>
<text x="339.4" y="64.1">[11]</text>
<text x="307.4" y="69.2">GPIO2_C2/I2S1_SCLK</text>
<text x="339.4" y="69.2">[11]</text>
<text x="307.4" y="74.3">GPIO2_C1/I2S1_LRCK_TX</text>
<text x="343.5" y="74.3">[11]</text>
<text x="307.4" y="81.9">GPIO2_C7/I2S1_SDO</text>
<text x="338.4" y="81.9">[11]</text>
<text x="307.9" y="89.7">USB3.0-EN</text>
<text x="327.7" y="89.7">[11]</text>
<text x="307.4" y="92">GPIO2_C3/I2S1_SDI</text>
<text x="337.4" y="92">[11]</text>
<text x="307.4" y="99.7">I2C1_SDA_PMIC</text>
<text x="307.9" y="97.4">PMIC_SLEEP</text>
<text x="330" y="97.4">[3]</text>
<text x="333.3" y="99.7">[3]</text>
<text x="307.4" y="102.2">I2C1_SCL_PMIC</text>
<text x="307.9" y="105">GPIO2_A6/PWM2</text>
<text x="333.1" y="102.2">[3]</text>
<text x="334.3" y="105">[11]</text>
<text x="307.9" y="110.1">GPIO2_A2/IR-RX</text>
<text x="333.8" y="110.1">[11]</text>
<text x="307.9" y="115.1">UART2_RX</text>
<text x="307.9" y="117.7">UART2_TX</text>
<text x="327" y="117.7">[11]</text>
<text x="327.5" y="115.1">[11]</text>
<text x="319.3" y="158.1">STATUS-LED</text>
<text x="341.2" y="158.1">[11]</text>
<text x="320.3" y="163.2">GPIO0_A0/K1</text>
<text x="342.7" y="163.2">[11]</text>
<text x="108.5" y="193.6">VDAC_OUT</text>
<text x="128.8" y="193.6">[11]</text>
<text x="302.3" y="219">SDMMC0_PWREN</text>
<text x="302.3" y="216.5">GPIO0_D3/SPDIF_TX</text>
<text x="330" y="219">[9]</text>
<text x="333" y="216.5">[11]</text>
</g>
<g font-size="1.8">
<text x="44" y="1.9">5</text>
<text x="127" y="1.9">4</text>
<text x="209.9" y="1.9">3</text>
<text x="292.9" y="1.9">2</text>
<text x="375.8" y="1.9">1</text>
<text x=".7" y="40.6">D</text>
<text x="418" y="40.6">D</text>
<text x=".7" y="113.6">C</text>
<text x="418" y="113.6">C</text>
<text x=".7" y="186.6">B</text>
<text x="418" y="186.6">B</text>
<text x=".7" y="259.5">A</text>
<text x="418" y="259.5">A</text>
<text x="44" y="296.3">5</text>
<text x="127" y="296.3">4</text>
<text x="209.9" y="296.3">3</text>
<text x="292.9" y="296.3">2</text>
<text x="375.8" y="296.3">1</text>
</g>
</svg>
